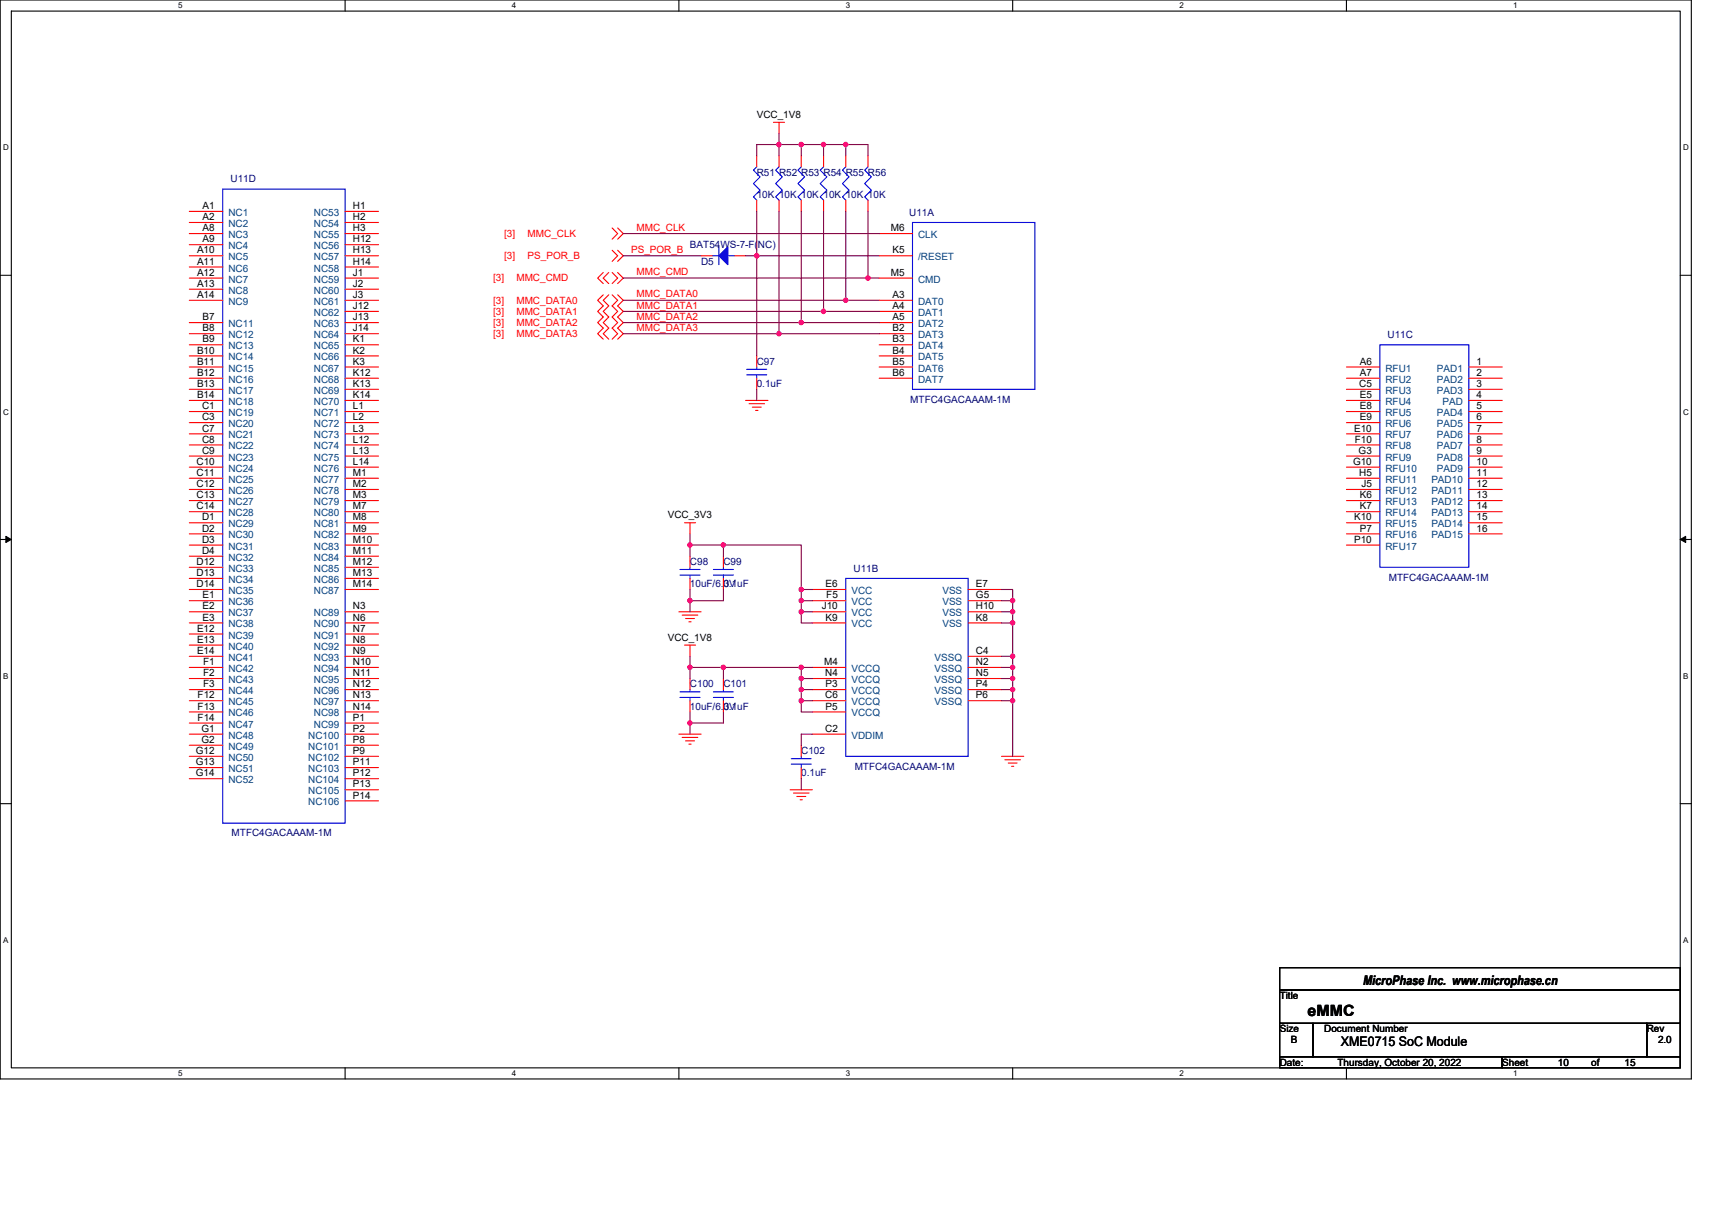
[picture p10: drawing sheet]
<svg xmlns="http://www.w3.org/2000/svg" width="297mm" height="210mm" viewBox="0 0 297 210" stroke-linecap="round" stroke-linejoin="round" font-family="sans-serif">
<path d="M0 0h293.5v187.2h-293.5zM2 1.9h289.5v183.4h-289.5z" fill="none" stroke="#000" stroke-width=".19"/>
<g fill="#fff">
<path d="M30.9 .2h.8v1.6h-.8z"/>
<path d="M30.9 185.5h.8v1.6h-.8z"/>
</g>
<path d="M59.9 0v1.9M59.9 185.3v1.9" fill="none" stroke="#000" stroke-width=".19"/>
<g fill="#fff">
<path d="M88.8 .2h.8v1.6h-.8z"/>
<path d="M88.8 185.5h.8v1.6h-.8z"/>
</g>
<path d="M117.8 0v1.9M117.8 185.3v1.9" fill="none" stroke="#000" stroke-width=".19"/>
<g fill="#fff">
<path d="M146.7 .2h.8v1.6h-.8z"/>
<path d="M146.7 185.5h.8v1.6h-.8z"/>
</g>
<path d="M175.7 0v1.9M175.7 185.3v1.9" fill="none" stroke="#000" stroke-width=".19"/>
<g fill="#fff">
<path d="M204.7 .2h.7v1.6h-.7z"/>
<path d="M204.7 185.5h.7v1.6h-.7z"/>
</g>
<path d="M233.6 0v1.9M233.6 185.3v1.9" fill="none" stroke="#000" stroke-width=".19"/>
<g fill="#fff">
<path d="M262.6 .2h.7v1.6h-.7z"/>
<path d="M262.6 185.5h.7v1.6h-.7z"/>
<path d="M.5 24.8h1v1.6h-1z"/>
<path d="M292 24.8h1v1.6h-1z"/>
<path d="M.5 70.7h1v1.5h-1z"/>
<path d="M292 70.7h1v1.5h-1z"/>
</g>
<path d="M0 47.8h2M291.5 47.8h2" fill="none" stroke="#000" stroke-width=".19"/>
<g fill="#fff">
<path d="M.5 116.5h.9v1.6h-.9z"/>
<path d="M292 116.5h.9v1.6h-.9z"/>
</g>
<path d="M0 93.6h2M291.5 93.6h2" fill="none" stroke="#000" stroke-width=".19"/>
<path d="M1 93.1l1 .5-1 .5zM291.5 93.6l1-.5v1z" fill="#000" stroke="#000" stroke-width=".17"/>
<g fill="#fff">
<path d="M.5 162.4h.9v1.5h-.9z"/>
<path d="M292 162.4h.9v1.5h-.9z"/>
</g>
<path d="M0 139.5h2M291.5 139.5h2M222 167.9h69.5v3.9h-69.5zM222 171.8h69.5v5.8h-69.5zM222 177.6h5.8v5.8h-5.8zM227.8 177.6h57.9v5.8h-57.9zM285.7 177.6h5.8v5.8h-5.8zM222 183.4h38.6v1.9h-38.6zM260.6 183.4h30.9v1.9h-30.9z" fill="none" stroke="#000" stroke-width=".19"/>
<g fill="none" stroke="#f00" stroke-width=".19">
<path d="M32.8 36.7h5.8M32.8 38.6h5.8M59.9 36.7h5.8M59.9 38.6h5.8M106.2 39.6l1 .9-1 1M107.2 39.6l.9 .9-.9 1M131.3 34.7v2M131.3 27v2M134.2 21.2h1.9M135.2 21.2v2M135.2 34.7v2M135.2 27v2"/>
<path d="M139 34.7v2M139 27v2M142.9 34.7v2M142.9 27v2M146.7 34.7v2M146.7 27v2M150.6 34.7v2M150.6 27v2M32.8 40.5h5.8M32.8 42.5h5.8M32.8 44.4h5.8M32.8 46.3h5.8"/>
<path d="M32.8 48.3h5.8M32.8 50.2h5.8M32.8 52.1h5.8M32.8 56h5.8M32.8 57.9h5.8M32.8 59.8h5.8M59.9 40.5h5.8M59.9 42.5h5.8M59.9 44.4h5.8M59.9 46.3h5.8M59.9 48.3h5.8M59.9 59.8h5.8"/>
<path d="M59.9 50.2h5.8M59.9 52.1h5.8M59.9 54h5.8M59.9 56h5.8M59.9 57.9h5.8M104.7 51.2l-1 .9 1 1-1 .9 1 1-1 1 1 .9-1 1 1 1M104.7 47.3l-1 1 1 .9M105.6 51.2l-.9 .9 .9 1-.9 .9 .9 1-.9 1 .9 .9-.9 1 .9 1M105.6 47.3l-.9 1 .9 .9M106.2 51.2l1 .9-1 1 1 .9-1 1 1 1-1 .9 1 1-1 1M106.2 43.4l1 1-1 1M106.2 47.3l1 1-1 .9"/>
<path d="M107.2 51.2l.9 .9-.9 1 .9 .9-.9 1 .9 1-.9 .9 .9 1-.9 1M107.2 43.4l.9 1-.9 1M107.2 47.3l.9 1-.9 .9M121.6 44.4h2M127.4 44.4h2M152.5 40.5h5.8M152.5 44.4h5.8M152.5 48.3h5.8M152.5 52.1h5.8M152.5 54h5.8M152.5 56h5.8M152.5 57.9h5.8"/>
<path d="M152.5 59.8h5.8M32.8 61.8h5.8M32.8 63.7h5.8M32.8 65.6h5.8M32.8 67.6h5.8M32.8 69.5h5.8M32.8 71.4h5.8M32.8 73.3h5.8M32.8 75.3h5.8M32.8 77.2h5.8M32.8 79.1h5.8M59.9 61.8h5.8"/>
<path d="M59.9 63.7h5.8M59.9 65.6h5.8M59.9 67.6h5.8M59.9 69.5h5.8M59.9 71.4h5.8M59.9 73.3h5.8M59.9 75.3h5.8M59.9 77.2h5.8M59.9 79.1h5.8M129.4 69.5h3.8M130 70.1h2.6M130.5 70.7h1.6"/>
<path d="M131.1 71.2h.4M131.3 61.8v1.9M131.3 65.6v2M152.5 61.8h5.8M152.5 63.7h5.8M152.5 65.6h5.8M233.6 63.7h5.8M233.6 65.6h5.8M233.6 67.6h5.8M233.6 69.5h5.8M233.6 71.4h5.8M233.6 73.3h5.8"/>
<path d="M233.6 75.3h5.8M233.6 77.2h5.8M233.6 79.1h5.8M254.8 63.7h5.8M254.8 65.6h5.8M254.8 67.6h5.8M254.8 69.5h5.8M254.8 71.4h5.8M254.8 73.3h5.8M254.8 75.3h5.8M254.8 77.2h5.8M254.8 79.1h5.8"/>
<path d="M32.8 81.1h5.8M32.8 83h5.8M32.8 84.9h5.8M32.8 86.9h5.8M32.8 88.8h5.8M32.8 90.7h5.8M32.8 92.6h5.8M32.8 94.6h5.8M32.8 96.5h5.8M32.8 98.4h5.8M59.9 81.1h5.8M59.9 83h5.8"/>
<path d="M59.9 84.9h5.8M59.9 86.9h5.8M59.9 88.8h5.8M59.9 90.7h5.8M59.9 92.6h5.8M59.9 94.6h5.8M59.9 96.5h5.8M59.9 98.4h5.8M118.8 90.7h1.9M119.7 90.7v1.9M119.7 96.5v1.9M125.5 96.5v1.9"/>
<path d="M233.6 81.1h5.8M233.6 83h5.8M233.6 84.9h5.8M233.6 86.9h5.8M233.6 88.8h5.8M233.6 90.7h5.8M233.6 92.6h5.8M233.6 94.6h5.8M254.8 81.1h5.8M254.8 83h5.8M254.8 84.9h5.8M254.8 86.9h5.8"/>
<path d="M254.8 88.8h5.8M254.8 90.7h5.8M254.8 92.6h5.8M32.8 100.4h5.8M32.8 102.3h5.8M32.8 104.2h5.8M32.8 106.2h5.8M32.8 108.1h5.8M32.8 110h5.8M32.8 112h5.8M32.8 113.9h5.8M32.8 115.8h5.8"/>
<path d="M32.8 117.8h5.8M32.8 119.7h5.8M59.9 100.4h5.8M59.9 102.3h5.8M59.9 106.2h5.8M59.9 108.1h5.8M59.9 110h5.8M59.9 112h5.8M59.9 113.9h5.8M59.9 115.8h5.8M59.9 117.8h5.8M59.9 119.7h5.8"/>
<path d="M117.8 106.2h3.8M118.4 106.7h2.7M118.8 112h1.9M119 107.3h1.5M119.5 107.9h.4M119.7 112v1.9M119.7 117.8v1.9M119.7 100.4v1.9M125.5 117.8v1.9M125.5 100.4v1.9M140.9 102.3h5.8M140.9 104.2h5.8"/>
<path d="M140.9 106.2h5.8M140.9 108.1h5.8M140.9 115.8h5.8M140.9 117.8h5.8M140.9 119.7h5.8M168 102.3h5.8M168 104.2h5.8M168 106.2h5.8M168 108.1h5.8M168 113.9h5.8M168 115.8h5.8M168 117.8h5.8"/>
<path d="M168 119.7h5.8M32.8 121.6h5.8M32.8 123.5h5.8M32.8 125.5h5.8M32.8 127.4h5.8M32.8 129.3h5.8M32.8 131.3h5.8M32.8 133.2h5.8M32.8 135.1h5.8M59.9 121.6h5.8M59.9 123.5h5.8M59.9 125.5h5.8"/>
<path d="M59.9 127.4h5.8M59.9 129.3h5.8M59.9 131.3h5.8M59.9 133.2h5.8M59.9 135.1h5.8M59.9 137.1h5.8M59.9 139h5.8M117.8 127.4h3.8M118.4 128h2.7M119 128.6h1.5M119.5 129.1h.4M119.7 121.6v1.9"/>
<path d="M125.5 121.6v1.9M137.1 137.1h3.8M137.7 137.6h2.7M138.3 138.2h1.5M138.8 138.8h.4M139 129.3v2M139 133.2v1.9M140.9 121.6h5.8M140.9 123.5h5.8M140.9 127.4h5.8M168 121.6h5.8M173.8 131.3h3.8"/>
<path d="M174.3 131.8h2.8M174.9 132.4h1.6M175.5 133h.4"/>
</g>
<g fill="none" stroke="#00f" stroke-width=".19">
<path d="M38.6 32.8h21.3v110.1h-21.3zM131.3 29l-.6 .5 1.2 1.2-1.2 1.2 1.2 1.1-1.2 1.2 .6 .5M135.2 29l-.6 .5 1.1 1.2-1.1 1.2 1.1 1.1-1.1 1.2 .6 .5M139 29l-.6 .5 1.2 1.2-1.2 1.2 1.2 1.1-1.2 1.2 .6 .5M142.9 29l-.6 .5 1.2 1.2-1.2 1.2 1.2 1.1-1.2 1.2 .6 .5M146.7 29l-.5 .5 1.1 1.2-1.1 1.2 1.1 1.1-1.1 1.2 .5 .5M150.6 29l-.6 .5 1.2 1.2-1.2 1.2 1.2 1.1-1.2 1.2 .6 .5M158.3 38.6h21.3v29h-21.3zM123.6 44.4h1.1M124.7 42.8v3.1M126.3 44.4h1.1M239.4 59.8h15.4v38.6h-15.4z"/>
<path d="M129.6 65h3.4M129.6 64.1h3.4M131.3 63.7v.4M131.3 65v.6M118 99.8h3.5M118 98.8h3.5M119.7 98.4v.4M119.7 99.8v.6M123.8 99.8h3.5M123.8 98.8h3.5M125.5 98.4v.4M125.5 99.8v.6"/>
<path d="M119.7 119.7v.4M125.5 119.7v.4M146.7 100.4h21.3v30.9h-21.3zM118 121h3.5M118 120.1h3.5M119.7 121v.6M123.8 121h3.5M123.8 120.1h3.5M125.5 121v.6M137.3 132.6h3.5M137.3 131.7h3.5M139 131.3v.4"/>
<path d="M139 132.6v.6"/>
</g>
<path d="M124.7 44.4l1.6-1.6v3.1z" fill-rule="evenodd" fill="#00f" stroke="#00f" stroke-width=".19"/>
<g fill="none" stroke="#800040" stroke-width=".19">
<path d="M131.3 36.7v7.7M135.2 36.7v21.2M135.2 23.2v1.9M135.2 25.1v1.9M135.2 25.1h-3.9v1.9M135.2 25.1h3.8M139 36.7v19.3M139 25.1h3.9M139 25.1v1.9M142.9 36.7v17.3M142.9 25.1v1.9M142.9 25.1h3.8"/>
<path d="M146.7 36.7v15.4M146.7 25.1h3.9v1.9M146.7 25.1v1.9M150.6 36.7v11.6M108.1 44.4h13.5M108.1 48.3h42.5M108.1 54h34.8M108.1 57.9h27.1M108.1 52.1h38.6M108.1 56h30.9M108.1 40.5h44.4M129.4 44.4h1.9"/>
<path d="M131.3 44.4h21.2M131.3 44.4v17.4M135.2 57.9h17.3M139 56h13.5M142.9 54h9.6M146.7 52.1h5.8M150.6 48.3h1.9M131.3 67.6v1.9M119.7 94.6h5.8M119.7 92.6v2M119.7 94.6v1.9M125.5 94.6v1.9"/>
<path d="M125.5 94.6h13.5v7.7M119.7 104.2v2M119.7 115.8h5.8M119.7 113.9v1.9M119.7 115.8v2M119.7 102.3v1.9h5.8v-1.9M125.5 115.8v2M125.5 115.8h13.5M139 106.2h1.9M139 104.2h1.9M139 102.3h1.9M139 115.8h1.9"/>
<path d="M139 119.7h1.9M139 117.8h1.9M139 106.2v1.9h1.9M139 104.2v2M139 102.3v1.9M139 115.8v2M139 119.7v1.9M139 117.8v1.9M173.8 106.2h1.9M173.8 108.1h1.9M173.8 113.9h1.9M173.8 115.8h1.9"/>
<path d="M173.8 117.8h1.9M173.8 119.7h1.9M173.8 102.3h1.9v1.9M173.8 104.2h1.9M175.7 104.2v2M175.7 106.2v1.9M175.7 108.1v5.8M175.7 113.9v1.9M175.7 115.8v2M175.7 117.8v1.9M175.7 119.7v1.9M119.7 125.5v1.9"/>
<path d="M119.7 123.5v2h5.8v-2M139 121.6h1.9M139 121.6v1.9h1.9M139 135.1v2M140.9 127.4h-1.9v1.9M173.8 121.6h1.9M175.7 121.6v9.7"/>
</g>
<g fill="#f0f" stroke="#f0f" stroke-width=".19">
<circle cx="150.6" cy="48.2" r=".38"/>
<circle cx="135.1" cy="25.1" r=".38"/>
<circle cx="142.9" cy="25.1" r=".38"/>
<circle cx="139" cy="25.1" r=".38"/>
<circle cx="146.7" cy="25.1" r=".38"/>
<circle cx="146.7" cy="52.1" r=".38"/>
<circle cx="142.9" cy="54" r=".38"/>
<circle cx="139" cy="56" r=".38"/>
<circle cx="135.2" cy="57.9" r=".38"/>
<circle cx="119.7" cy="115.8" r=".38"/>
<circle cx="119.7" cy="125.5" r=".38"/>
<circle cx="125.5" cy="115.8" r=".38"/>
<circle cx="119.7" cy="104.2" r=".38"/>
<circle cx="125.5" cy="94.6" r=".38"/>
<circle cx="119.7" cy="94.6" r=".38"/>
<circle cx="139" cy="102.3" r=".38"/>
<circle cx="139" cy="106.2" r=".38"/>
<circle cx="139" cy="104.2" r=".38"/>
<circle cx="139" cy="115.8" r=".38"/>
<circle cx="139" cy="121.6" r=".38"/>
<circle cx="139" cy="119.7" r=".38"/>
<circle cx="139" cy="117.7" r=".38"/>
<circle cx="175.7" cy="104.2" r=".38"/>
<circle cx="175.7" cy="106.2" r=".38"/>
<circle cx="175.7" cy="113.9" r=".38"/>
<circle cx="175.7" cy="108.1" r=".38"/>
<circle cx="175.7" cy="115.8" r=".38"/>
<circle cx="175.7" cy="119.7" r=".38"/>
<circle cx="175.7" cy="117.7" r=".38"/>
<circle cx="175.7" cy="121.6" r=".38"/>
<circle cx="131.3" cy="44.4" r=".38"/>
</g>
<text font-size="2.7" x="226.9" y="176.2">eMMC</text>
<g font-size="2.3">
<text x="236.5" y="170.9">MicroPhase Inc. www.microphase.cn</text>
<text x="232.6" y="181.6">XME0715 SoC Module</text>
</g>
<g font-size="1.7">
<text x="131.3" y="20.5">VCC_1V8</text>
<text x="35.2" y="36.3">A1</text>
<text x="35.2" y="38.2">A2</text>
<text x="35.2" y="40.1">A8</text>
<text x="61.2" y="36.3">H1</text>
<text x="61.2" y="38.2">H2</text>
<text x="61.2" y="40.1">H3</text>
<text x="154.6" y="40.1">M6</text>
<text x="34.2" y="44">A10</text>
<text x="34.2" y="45.9">A11</text>
<text x="34.2" y="47.9">A12</text>
<text x="35.2" y="42.1">A9</text>
<text x="61.2" y="42.1">H12</text>
<text x="61.2" y="44">H13</text>
<text x="61.2" y="45.9">H14</text>
<text x="61.2" y="47.9">J1</text>
<text x="154.6" y="47.9">M5</text>
<text x="154.8" y="44">K5</text>
<text x="34.2" y="49.8">A13</text>
<text x="34.2" y="51.7">A14</text>
<text x="61.2" y="49.8">J2</text>
<text x="61.2" y="51.7">J3</text>
<text x="61.2" y="53.6">J12</text>
<text x="154.8" y="51.7">A3</text>
<text x="154.8" y="53.6">A4</text>
<text x="35.2" y="55.6">B7</text>
<text x="35.2" y="57.5">B8</text>
<text x="35.2" y="59.4">B9</text>
<text x="61.2" y="59.4">K1</text>
<text x="61.2" y="55.6">J13</text>
<text x="61.2" y="57.5">J14</text>
<text x="154.8" y="55.6">A5</text>
<text x="154.8" y="57.5">B2</text>
<text x="154.8" y="59.4">B3</text>
<text x="34.2" y="61.4">B10</text>
<text x="34.2" y="63.3">B11</text>
<text x="34.2" y="65.2">B12</text>
<text x="61.2" y="61.4">K2</text>
<text x="61.2" y="63.3">K3</text>
<text x="61.2" y="65.2">K12</text>
<text x="154.8" y="61.4">B4</text>
<text x="154.8" y="63.3">B5</text>
<text x="154.8" y="65.2">B6</text>
<text x="235.9" y="63.3">A6</text>
<text x="235.9" y="65.2">A7</text>
<text x="256.2" y="63.3">1</text>
<text x="256.2" y="65.2">2</text>
<text x="34.2" y="67.2">B13</text>
<text x="34.2" y="69.1">B14</text>
<text x="35.1" y="71">C1</text>
<text x="61.2" y="67.2">K13</text>
<text x="61.2" y="69.1">K14</text>
<text x="61.2" y="71">L1</text>
<text x="235.8" y="67.2">C5</text>
<text x="235.9" y="69.1">E5</text>
<text x="235.9" y="71">E8</text>
<text x="256.2" y="67.2">3</text>
<text x="256.2" y="71">5</text>
<text x="256.2" y="69.1">4</text>
<text x="35.1" y="72.9">C3</text>
<text x="35.1" y="74.9">C7</text>
<text x="35.1" y="76.8">C8</text>
<text x="61.2" y="72.9">L2</text>
<text x="61.2" y="74.9">L3</text>
<text x="61.2" y="76.8">L12</text>
<text x="234.9" y="74.9">E10</text>
<text x="235.1" y="76.8">F10</text>
<text x="235.9" y="72.9">E9</text>
<text x="256.2" y="72.9">6</text>
<text x="256.2" y="74.9">7</text>
<text x="256.2" y="76.8">8</text>
<text x="34.1" y="80.7">C10</text>
<text x="34.1" y="82.6">C11</text>
<text x="35.1" y="78.7">C9</text>
<text x="61.2" y="78.7">L13</text>
<text x="61.2" y="80.7">L14</text>
<text x="61.2" y="82.6">M1</text>
<text x="234.8" y="80.7">G10</text>
<text x="235.7" y="78.7">G3</text>
<text x="235.8" y="82.6">H5</text>
<text x="256.2" y="78.7">9</text>
<text x="256.2" y="80.7">10</text>
<text x="256.2" y="82.6">11</text>
<text x="34.1" y="84.5">C12</text>
<text x="34.1" y="86.5">C13</text>
<text x="34.1" y="88.4">C14</text>
<text x="61.2" y="84.5">M2</text>
<text x="61.2" y="86.5">M3</text>
<text x="61.2" y="88.4">M7</text>
<text x="115.9" y="90">VCC_3V3</text>
<text x="235.9" y="86.5">K6</text>
<text x="235.9" y="88.4">K7</text>
<text x="236.2" y="84.5">J5</text>
<text x="256.2" y="84.5">12</text>
<text x="256.2" y="86.5">13</text>
<text x="256.2" y="88.4">14</text>
<text x="35.1" y="90.3">D1</text>
<text x="35.1" y="92.2">D2</text>
<text x="35.1" y="94.2">D3</text>
<text x="61.2" y="90.3">M8</text>
<text x="61.2" y="92.2">M9</text>
<text x="61.2" y="94.2">M10</text>
<text x="234.9" y="90.3">K10</text>
<text x="234.9" y="94.2">P10</text>
<text x="235.9" y="92.2">P7</text>
<text x="256.2" y="90.3">15</text>
<text x="256.2" y="92.2">16</text>
<text x="34.1" y="98">D12</text>
<text x="34.1" y="100">D13</text>
<text x="34.1" y="101.9">D14</text>
<text x="35.1" y="96.1">D4</text>
<text x="61.2" y="96.1">M11</text>
<text x="61.2" y="98">M12</text>
<text x="61.2" y="100">M13</text>
<text x="61.2" y="101.9">M14</text>
<text x="143.3" y="101.9">E6</text>
<text x="169.3" y="101.9">E7</text>
<text x="35.2" y="103.8">E1</text>
<text x="35.2" y="105.8">E2</text>
<text x="35.2" y="107.7">E3</text>
<text x="61.2" y="105.8">N3</text>
<text x="61.2" y="107.7">N6</text>
<text x="142.6" y="105.8">J10</text>
<text x="143.3" y="107.7">K9</text>
<text x="143.4" y="103.8">F5</text>
<text x="169.3" y="103.8">G5</text>
<text x="169.3" y="105.8">H10</text>
<text x="169.3" y="107.7">K8</text>
<text x="34.2" y="109.6">E12</text>
<text x="34.2" y="111.5">E13</text>
<text x="34.2" y="113.5">E14</text>
<text x="61.2" y="109.6">N7</text>
<text x="61.2" y="111.5">N8</text>
<text x="61.2" y="113.5">N9</text>
<text x="115.9" y="111.2">VCC_1V8</text>
<text x="169.3" y="113.5">C4</text>
<text x="35.3" y="115.4">F1</text>
<text x="35.3" y="117.3">F2</text>
<text x="35.3" y="119.3">F3</text>
<text x="61.2" y="115.4">N10</text>
<text x="61.2" y="117.3">N11</text>
<text x="61.2" y="119.3">N12</text>
<text x="143" y="115.4">M4</text>
<text x="143.2" y="117.3">N4</text>
<text x="143.3" y="119.3">P3</text>
<text x="169.3" y="115.4">N2</text>
<text x="169.3" y="117.3">N5</text>
<text x="169.3" y="119.3">P4</text>
<text x="34.3" y="121.2">F12</text>
<text x="34.3" y="123.1">F13</text>
<text x="34.3" y="125.1">F14</text>
<text x="61.2" y="121.2">N13</text>
<text x="61.2" y="123.1">N14</text>
<text x="61.2" y="125.1">P1</text>
<text x="143.2" y="121.2">C6</text>
<text x="143.3" y="123.1">P5</text>
<text x="169.3" y="121.2">P6</text>
<text x="34" y="130.9">G12</text>
<text x="35" y="127">G1</text>
<text x="35" y="128.9">G2</text>
<text x="61.2" y="127">P2</text>
<text x="61.2" y="128.9">P8</text>
<text x="61.2" y="130.9">P9</text>
<text x="143.2" y="127">C2</text>
<text x="34" y="132.8">G13</text>
<text x="34" y="134.7">G14</text>
<text x="61.2" y="132.8">P11</text>
<text x="61.2" y="134.7">P12</text>
<text x="61.2" y="136.7">P13</text>
<text x="61.2" y="138.6">P14</text>
<text x="222" y="173.4">Title</text>
<text x="222" y="179.1">Size</text>
<text x="229.8" y="179.1">Document Number</text>
<text x="285.7" y="179.1">Rev</text>
<text x="222" y="184.9">Date:</text>
<text x="224" y="181.1">B</text>
<text x="232.1" y="184.9">Thursday, October 20, 2022</text>
<text x="260.6" y="184.9">Sheet</text>
<text x="270.3" y="184.9">10</text>
<text x="276.1" y="184.9">of</text>
<text x="281.9" y="184.9">15</text>
<text x="287.7" y="181.1">2.0</text>
</g>
<g font-size="1.7" fill="#000080">
<text x="40" y="31.7">U11D</text>
<text x="131.3" y="30.5">R51 R52 R53 R54 R55 R56</text>
<text x="131.3" y="34.4">10K 10K 10K 10K 10K 10K</text>
<text x="157.8" y="37.4">U11A</text>
<text x="119.7" y="43.1">BAT54WS-7-F(NC)</text>
<text x="121.6" y="45.9">D5</text>
<text x="240.7" y="58.7">U11C</text>
<text x="131.3" y="63.3">C97</text>
<text x="131.3" y="67.2">0.1uF</text>
<text x="157.9" y="69.9">MTFC4GACAAAM-1M</text>
<text x="119.7" y="98.1">C98</text>
<text x="119.7" y="101.9">10uF/6.3V</text>
<text x="125.5" y="98.1">C99</text>
<text x="125.5" y="101.9">0.1uF</text>
<text x="148.1" y="99.2">U11B</text>
<text x="241" y="100.8">MTFC4GACAAAM-1M</text>
<text x="119.7" y="119.3">C100</text>
<text x="125.5" y="119.3">C101</text>
<text x="119.7" y="123.1">10uF/6.3V</text>
<text x="125.5" y="123.1">0.1uF</text>
<text x="139" y="130.9">C102</text>
<text x="139" y="134.7">0.1uF</text>
<text x="148.3" y="133.6">MTFC4GACAAAM-1M</text>
<text x="40.2" y="145.2">MTFC4GACAAAM-1M</text>
</g>
<g font-size="1.7" fill="#004080">
<text x="39.6" y="37.5">NC1</text>
<text x="39.6" y="39.4">NC2</text>
<text x="39.6" y="41.3">NC3</text>
<text x="54.5" y="37.5">NC53</text>
<text x="54.5" y="39.4">NC54</text>
<text x="54.5" y="41.3">NC55</text>
<text x="159.3" y="41.3">CLK</text>
<text x="39.6" y="43.2">NC4</text>
<text x="39.6" y="45.2">NC5</text>
<text x="39.6" y="47.1">NC6</text>
<text x="54.5" y="43.2">NC56</text>
<text x="54.5" y="45.2">NC57</text>
<text x="54.5" y="47.1">NC58</text>
<text x="159.3" y="45.2">/RESET</text>
<text x="39.6" y="49">NC7</text>
<text x="39.6" y="51">NC8</text>
<text x="39.6" y="52.9">NC9</text>
<text x="54.5" y="49">NC59</text>
<text x="54.5" y="51">NC60</text>
<text x="54.5" y="52.9">NC61</text>
<text x="159.3" y="49">CMD</text>
<text x="159.3" y="52.9">DAT0</text>
<text x="39.6" y="56.8">NC11</text>
<text x="39.6" y="58.7">NC12</text>
<text x="54.5" y="54.8">NC62</text>
<text x="54.5" y="56.8">NC63</text>
<text x="54.5" y="58.7">NC64</text>
<text x="159.3" y="54.8">DAT1</text>
<text x="159.3" y="56.8">DAT2</text>
<text x="159.3" y="58.7">DAT3</text>
<text x="39.6" y="60.6">NC13</text>
<text x="39.6" y="62.5">NC14</text>
<text x="39.6" y="64.5">NC15</text>
<text x="54.5" y="60.6">NC65</text>
<text x="54.5" y="62.5">NC66</text>
<text x="54.5" y="64.5">NC67</text>
<text x="159.3" y="60.6">DAT4</text>
<text x="159.3" y="62.5">DAT5</text>
<text x="159.3" y="64.5">DAT6</text>
<text x="240.4" y="64.5">RFU1</text>
<text x="249.3" y="64.5">PAD1</text>
<text x="39.6" y="66.4">NC16</text>
<text x="39.6" y="68.3">NC17</text>
<text x="39.6" y="70.3">NC18</text>
<text x="54.5" y="66.4">NC68</text>
<text x="54.5" y="68.3">NC69</text>
<text x="54.5" y="70.3">NC70</text>
<text x="159.3" y="66.4">DAT7</text>
<text x="240.4" y="66.4">RFU2</text>
<text x="240.4" y="68.3">RFU3</text>
<text x="240.4" y="70.3">RFU4</text>
<text x="249.3" y="66.4">PAD2</text>
<text x="249.3" y="68.3">PAD3</text>
<text x="250.3" y="70.3">PAD</text>
<text x="39.6" y="72.2">NC19</text>
<text x="39.6" y="74.1">NC20</text>
<text x="39.6" y="76.1">NC21</text>
<text x="39.6" y="78">NC22</text>
<text x="54.5" y="72.2">NC71</text>
<text x="54.5" y="74.1">NC72</text>
<text x="54.5" y="76.1">NC73</text>
<text x="54.5" y="78">NC74</text>
<text x="240.4" y="72.2">RFU5</text>
<text x="240.4" y="74.1">RFU6</text>
<text x="240.4" y="76.1">RFU7</text>
<text x="240.4" y="78">RFU8</text>
<text x="249.3" y="72.2">PAD4</text>
<text x="249.3" y="74.1">PAD5</text>
<text x="249.3" y="76.1">PAD6</text>
<text x="249.3" y="78">PAD7</text>
<text x="39.6" y="79.9">NC23</text>
<text x="39.6" y="81.9">NC24</text>
<text x="39.6" y="83.8">NC25</text>
<text x="54.5" y="79.9">NC75</text>
<text x="54.5" y="81.9">NC76</text>
<text x="54.5" y="83.8">NC77</text>
<text x="240.4" y="79.9">RFU9</text>
<text x="240.4" y="81.9">RFU10</text>
<text x="240.4" y="83.8">RFU11</text>
<text x="248.3" y="83.8">PAD10</text>
<text x="249.3" y="79.9">PAD8</text>
<text x="249.3" y="81.9">PAD9</text>
<text x="39.6" y="85.7">NC26</text>
<text x="39.6" y="87.7">NC27</text>
<text x="39.6" y="89.6">NC28</text>
<text x="54.5" y="85.7">NC78</text>
<text x="54.5" y="87.7">NC79</text>
<text x="54.5" y="89.6">NC80</text>
<text x="240.4" y="85.7">RFU12</text>
<text x="240.4" y="87.7">RFU13</text>
<text x="240.4" y="89.6">RFU14</text>
<text x="248.3" y="85.7">PAD11</text>
<text x="248.3" y="87.7">PAD12</text>
<text x="248.3" y="89.6">PAD13</text>
<text x="39.6" y="91.5">NC29</text>
<text x="39.6" y="93.4">NC30</text>
<text x="39.6" y="95.4">NC31</text>
<text x="54.5" y="91.5">NC81</text>
<text x="54.5" y="93.4">NC82</text>
<text x="54.5" y="95.4">NC83</text>
<text x="240.4" y="91.5">RFU15</text>
<text x="240.4" y="93.4">RFU16</text>
<text x="240.4" y="95.4">RFU17</text>
<text x="248.3" y="91.5">PAD14</text>
<text x="248.3" y="93.4">PAD15</text>
<text x="39.6" y="97.3">NC32</text>
<text x="39.6" y="99.2">NC33</text>
<text x="39.6" y="101.2">NC34</text>
<text x="54.5" y="97.3">NC84</text>
<text x="54.5" y="99.2">NC85</text>
<text x="54.5" y="101.2">NC86</text>
<text x="39.6" y="103.1">NC35</text>
<text x="39.6" y="105">NC36</text>
<text x="39.6" y="107">NC37</text>
<text x="54.5" y="103.1">NC87</text>
<text x="54.5" y="107">NC89</text>
<text x="147.7" y="103.1">VCC</text>
<text x="147.7" y="105">VCC</text>
<text x="147.7" y="107">VCC</text>
<text x="163.5" y="103.1">VSS</text>
<text x="163.5" y="105">VSS</text>
<text x="163.5" y="107">VSS</text>
<text x="39.6" y="108.9">NC38</text>
<text x="39.6" y="110.8">NC39</text>
<text x="39.6" y="112.7">NC40</text>
<text x="54.5" y="108.9">NC90</text>
<text x="54.5" y="110.8">NC91</text>
<text x="54.5" y="112.7">NC92</text>
<text x="147.7" y="108.9">VCC</text>
<text x="163.5" y="108.9">VSS</text>
<text x="39.6" y="114.7">NC41</text>
<text x="39.6" y="116.6">NC42</text>
<text x="39.6" y="118.5">NC43</text>
<text x="54.5" y="114.7">NC93</text>
<text x="54.5" y="116.6">NC94</text>
<text x="54.5" y="118.5">NC95</text>
<text x="147.7" y="116.6">VCCQ</text>
<text x="147.7" y="118.5">VCCQ</text>
<text x="162.2" y="114.7">VSSQ</text>
<text x="162.2" y="116.6">VSSQ</text>
<text x="162.2" y="118.5">VSSQ</text>
<text x="39.6" y="120.5">NC44</text>
<text x="39.6" y="122.4">NC45</text>
<text x="39.6" y="124.3">NC46</text>
<text x="54.5" y="120.5">NC96</text>
<text x="54.5" y="122.4">NC97</text>
<text x="54.5" y="124.3">NC98</text>
<text x="147.7" y="120.5">VCCQ</text>
<text x="147.7" y="122.4">VCCQ</text>
<text x="147.7" y="124.3">VCCQ</text>
<text x="162.2" y="122.4">VSSQ</text>
<text x="162.2" y="120.5">VSSQ</text>
<text x="39.6" y="126.3">NC47</text>
<text x="39.6" y="128.2">NC48</text>
<text x="39.6" y="130.1">NC49</text>
<text x="53.5" y="128.2">NC100</text>
<text x="53.5" y="130.1">NC101</text>
<text x="54.5" y="126.3">NC99</text>
<text x="147.7" y="128.2">VDDIM</text>
<text x="39.6" y="132">NC50</text>
<text x="39.6" y="134">NC51</text>
<text x="39.6" y="135.9">NC52</text>
<text x="53.5" y="132">NC102</text>
<text x="53.5" y="134">NC103</text>
<text x="53.5" y="135.9">NC104</text>
<text x="53.5" y="137.8">NC105</text>
<text x="53.5" y="139.8">NC106</text>
</g>
<g font-size="1.7" fill="#f00">
<text x="87.5" y="41.1">[3]</text>
<text x="91.5" y="41.1">MMC_CLK</text>
<text x="110.4" y="40">MMC_CLK</text>
<text x="87.5" y="45">[3]</text>
<text x="91.5" y="45">PS_POR_B</text>
<text x="109.5" y="43.9">PS_POR_B</text>
<text x="110.4" y="47.8">MMC_CMD</text>
<text x="85.6" y="52.7">[3]</text>
<text x="85.6" y="48.8">[3]</text>
<text x="89.6" y="52.7">MMC_DATA0</text>
<text x="89.6" y="48.8">MMC_CMD</text>
<text x="110.4" y="53.6">MMC_DATA1</text>
<text x="110.4" y="51.6">MMC_DATA0</text>
<text x="85.6" y="54.6">[3]</text>
<text x="85.6" y="56.6">[3]</text>
<text x="85.6" y="58.5">[3]</text>
<text x="89.6" y="54.6">MMC_DATA1</text>
<text x="89.6" y="56.6">MMC_DATA2</text>
<text x="89.6" y="58.5">MMC_DATA3</text>
<text x="110.4" y="55.5">MMC_DATA2</text>
<text x="110.4" y="57.4">MMC_DATA3</text>
</g>
<g font-size="1.4">
<text x="30.9" y="1.5">5</text>
<text x="88.8" y="1.5">4</text>
<text x="146.7" y="1.5">3</text>
<text x="204.7" y="1.5">2</text>
<text x="262.6" y="1.5">1</text>
<text x=".5" y="26.1">D</text>
<text x="292" y="26.1">D</text>
<text x=".5" y="71.9">C</text>
<text x="292" y="71.9">C</text>
<text x=".5" y="117.8">B</text>
<text x="292" y="117.8">B</text>
<text x=".5" y="163.6">A</text>
<text x="292" y="163.6">A</text>
<text x="30.9" y="186.8">5</text>
<text x="88.8" y="186.8">4</text>
<text x="146.7" y="186.8">3</text>
<text x="204.7" y="186.8">2</text>
<text x="262.6" y="186.8">1</text>
</g>
</svg>
